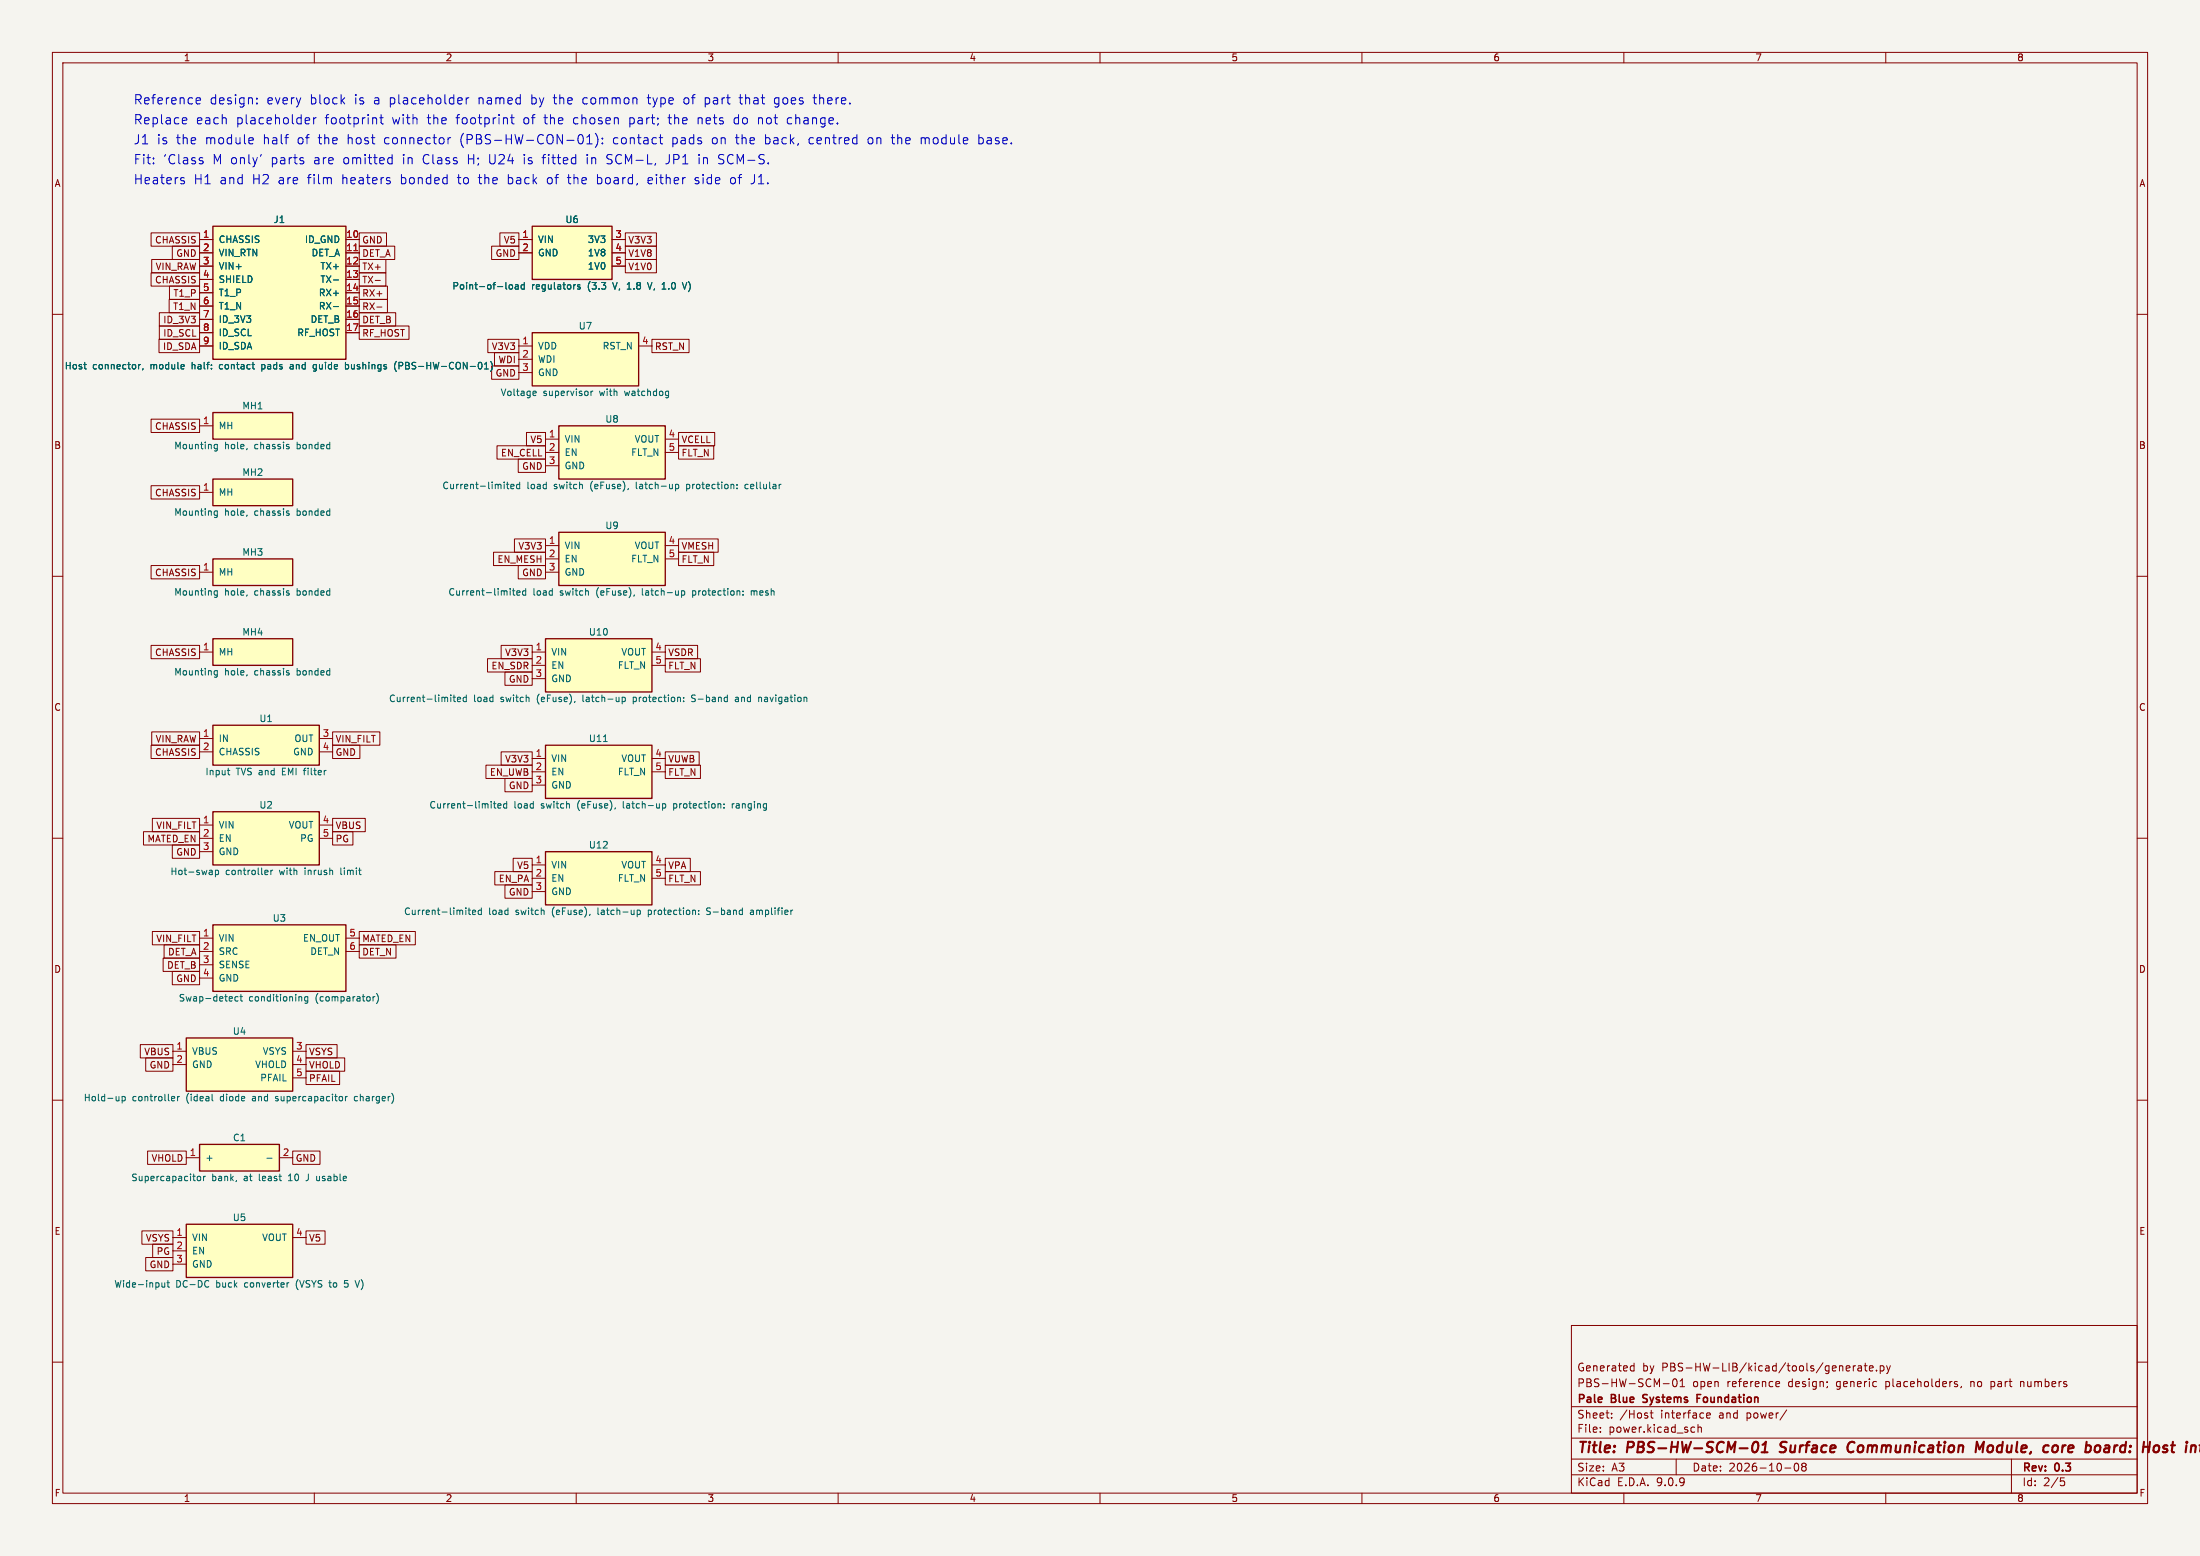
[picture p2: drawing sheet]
<svg xmlns="http://www.w3.org/2000/svg" width="420mm" height="297mm" viewBox="0 0 420 297" stroke-linecap="round" stroke-linejoin="round" font-family="sans-serif">
<path d="M0 0h420v297h-420z" fill="#f5f4ef" stroke="#f5f4ef" stroke-width=".19"/>
<g fill="none" stroke="#840000" stroke-width=".19">
<path d="M10 10h400v277h-400zM12 12h396v273h-396zM60 10v2M110 10v2M160 10v2M210 10v2M260 10v2M310 10v2M360 10v2M10 60h2M408 60h2M10 110h2"/>
<path d="M408 110h2M10 160h2M408 160h2M10 210h2M408 210h2M300 253h108v32h-108zM10 260h2M300 278.5h108M300 274.5h108M300 268.5h108M305.5 273.2v.2M305.5 272.5v.1"/>
<path d="M307.7 270.5v.2M307.7 269.8v.1M311.4 261.6h.5M311.4 260.8h.5M311.9 260.2v1.5M315 269.7h.6M315.2 269.2v1.3l.4 .2M317.5 264.1h1.2M319.4 263.3l.3-.1a.8 .8 0 0 1 .5 .7 .8 .8 0 0 1-.5 .8l-.3-.2-.1-.4zM320 278.5v3M320.7 264.7h.9M320.7 263.6l.5-.4v1.5"/>
<path d="M323.1 272.4l.4 .1M323.5 273.3l-.4 .1M324.2 272.5l.2-.1 .3 .1 .1 .9M324.2 271.9v1.5M325.8 270.2l.7-.2-.1-.2-.4-.1-.2 .2 .1 .7h.5M339.1 264.6h.6M339.1 263.8l.4-.1 .2 .3-.7 .2M341.1 269.1l-1.3 1.9M342.7 279.4l.2-.1a.8 .8 0 0 1 .5 .7 .8 .8 0 0 1-.5 .8l-.2-.2-.2-.4zM344.2 279.9l-.3-.3 .3-.3 .5 .1 .1 .2-.3 .3M344.2 279.9l-.3 .3 .1 .4 .2 .2 .5-.1 .1-.2-.1-.4-.2-.2M344.2 279.9h.3"/>
<path d="M348.8 263.8v.1M348.9 264.6l-.1 .2M352.4 261.2l.8-.2-.1-.2-.4-.1-.3 .2 .1 .7h.6M353.8 260.7v1M354.2 260.7l-.3 .1-.1 .2M354.7 260.8h.6l.1 .9M355.4 261l-.5 .1a.29 .29 0 0 0-.2 .3 .29 .29 0 0 0 .2 .3l.5-.1M355.9 260.7h.5M356.1 260.2v1.3l.3 .2M356.9 261.2l.7-.2-.1-.2-.4-.1-.2 .2v.7h.6M358.2 261.5v.2M358.9 260.8l.5-.1 .3 .3-.2 .6h-.6"/>
<path d="M358.9 260.7v1.5M360.2 260.7l.3 1M360.5 261.7l-.3 .5M360.9 260.7l-.4 1M373.3 264.2l.4 .1v.2l-.2 .2h-.3M373.3 263.7l.4 .1M374.4 264.6l-.1 .3M380.1 263.7v1.5M380.1 264.6l.1 .1M380.2 263.7l-.1 .1M384 278.5v6.5M385.7 263.7v1"/>
<path d="M385.9 263.7l-.2 .1M408 260h2M60 285v2M110 285v2M160 285v2M210 285v2M260 285v2M300 281.5h108M310 285v2M340.7 280.2h1.2M360 285v2M393.4 282.1h.7"/>
<path d="M393.5 282.7h.4l.3 .2-.2 .6-.5 .1"/>
</g>
<g fill="none" stroke="#840000" stroke-width=".4">
<path d="M334.8 275.4a.46 .46 0 0 1 .5-.2 .46 .46 0 0 1 .3 .4 1.15 1.15 0 0 1-.7 1.6l-.2-.1a1.54 1.54 0 0 1 .1-1.7zM336.3 277.2h1.1M336.5 275.8l.6-.6-.2 2M339.7 277.1l.3 .1M340 275.4v.6M353.7 275.2a1.07 1.07 0 0 0-1 .8 1.07 1.07 0 0 0 .5 1.2l.5-.1M377.1 277.2l.3-2 .5 1.4 .8-1.4-.2 2M390.9 275.9l.2 .1M392.7 276a.59 .59 0 0 0-.9 .3v.7a.53 .53 0 0 0 .9 0M398.3 275.2l-.2 2M400.2 276a.5 .5 0 0 1 .8 .3l-.1 .5a.62 .62 0 0 1-.7 .4M411.6 275.9l.5 .1 .1 .3-.1 .5-.4 .4"/>
<path d="M412.9 277.1l.5 .1M413.3 275.9l-.3 .4 .2 .2"/>
</g>
<path d="M313.6 267.6l.2 .1M313.7 266.3v.5M324 266.9h.5M324.7 266.2h-.7v1.5" fill="none" stroke="#840000" stroke-width=".3"/>
<path d="M104.1 162.6h20.4v10.1h-20.4z" fill="#ffffc2"/>
<path d="M104.1 162.6h20.4v10.1h-20.4z" fill="none" stroke="#840000" stroke-width=".25"/>
<path d="M101.6 165.1h2.5M101.6 167.6h2.5M101.6 170.2h2.5M124.5 165.1h2.5M124.5 167.6h2.5" fill="none" stroke="#840000" stroke-width=".19"/>
<g fill="none" stroke="#006464" stroke-width=".19">
<path d="M89.4 173.7h.4M89.5 173.3v1.1l.3 .2M90.2 174.1l.6-.1-.1-.2-.3-.1-.2 .2 .1 .6h.4M91.9 173.8l-.4-.1-.2 .3 .1 .5h.5M91.9 173.3v1.3M121.6 173.8l.4-.1 .3 .3-.2 .5h-.5M121.6 173.7v1.3M123.8 173.7v1.3M123.8 174.5l.1 .1M123.9 173.7l-.1 .1M133.4 174.4v.2M133.4 173.8v.1"/>
<path d="M134.9 174.5l.5 .1M135.4 173.3h-.3l-.2 .2 .1 .3 .4 .2M143.3 173.8h.5M143.8 174l-.4 .1-.2 .2 .2 .3 .4-.1"/>
</g>
<path d="M40.6 121.9h15.3v5.1h-15.3z" fill="#ffffc2"/>
<path d="M40.6 121.9h15.3v5.1h-15.3z" fill="none" stroke="#840000" stroke-width=".25"/>
<path d="M38.1 124.5h2.5" fill="none" stroke="#840000" stroke-width=".19"/>
<path d="M40.9 128.7l.2 .1h.4M41.5 128v1l-.3 .3-.3-.1M41.5 128.1l-.4-.1-.2 .1M47.2 128.8l-.1 .2M55 128.4l.2 .2-.2 .2M55 128l.2 .1" fill="none" stroke="#006464" stroke-width=".19"/>
<path d="M106.7 101.6h20.3v10.2h-20.3z" fill="#ffffc2"/>
<path d="M106.7 101.6h20.3v10.2h-20.3z" fill="none" stroke="#840000" stroke-width=".25"/>
<path d="M104.1 104.1h2.6M104.1 106.7h2.6M104.1 109.2h2.6M127 104.1h2.5M127 106.7h2.5" fill="none" stroke="#840000" stroke-width=".19"/>
<g fill="none" stroke="#006464" stroke-width=".19">
<path d="M97.8 112.8h.5M98 112.3v1.1l.3 .2M98.7 113.2l.6-.1-.1-.3h-.4l-.1 .1v.6h.5M100.4 112.8h-.4l-.2 .2 .1 .5h.5M100.4 112.3v1.3M130.1 112.8h.4l.2 .2-.1 .5h-.5M130.1 112.8v1.2M132.2 112.8v1.2M132.2 113.5l.2 .1M132.4 112.8h-.2M141.8 113.5v.1M141.8 112.8v.1"/>
<path d="M143.4 112.8v.8M143.8 112.8l-.4 .1"/>
</g>
<path d="M40.6 78.7h15.3v5.1h-15.3z" fill="#ffffc2"/>
<path d="M40.6 78.7h15.3v5.1h-15.3z" fill="none" stroke="#840000" stroke-width=".25"/>
<path d="M38.1 81.3h2.5" fill="none" stroke="#840000" stroke-width=".19"/>
<path d="M40.9 85.5l.2 .2 .4-.1M41.5 84.8v1.1l-.3 .2-.3-.1M41.5 84.9l-.4-.1-.2 .1M47.2 85.6l-.1 .2M55 85.2l.2 .2-.2 .3M55 84.8l.2 .1" fill="none" stroke="#006464" stroke-width=".19"/>
<path d="M40.6 138.4h20.4v7.7h-20.4z" fill="#ffffc2"/>
<path d="M40.6 138.4h20.4v7.7h-20.4z" fill="none" stroke="#840000" stroke-width=".25"/>
<path d="M38.1 141h2.5M38.1 143.5h2.5M61 141h2.5M61 143.5h2.5" fill="none" stroke="#840000" stroke-width=".19"/>
<path d="M43.4 147.1h.5M43.6 147.7l.3 .2" fill="none" stroke="#006464" stroke-width=".19"/>
<path d="M106.7 81.3h20.3v10.1h-20.3z" fill="#ffffc2"/>
<path d="M106.7 81.3h20.3v10.1h-20.3z" fill="none" stroke="#840000" stroke-width=".25"/>
<path d="M104.1 83.8h2.6M104.1 86.4h2.6M104.1 88.9h2.6M127 83.8h2.5M127 86.4h2.5" fill="none" stroke="#840000" stroke-width=".19"/>
<g fill="none" stroke="#006464" stroke-width=".19">
<path d="M96.7 92.4h.5M96.9 92v1.1l.3 .2M97.5 92.9l.6-.2v-.2l-.4-.1-.2 .2 .1 .6h.5M99.2 92.5l-.4-.1-.2 .3 .1 .5h.5M99.2 92v1.3M129 92.5l.3-.1 .3 .3-.2 .5h-.4M129 92.4v1.3M131.1 92.4v1.3M131.1 93.2l.1 .1M131.2 92.4l-.1 .1M140.7 93.2v.1M140.7 92.5v.1"/>
<path d="M142.7 92.4l-.4 .1-.1 .2 .1 .5 .4 .1"/>
</g>
<path d="M35.6 233.7h20.3v10.1h-20.3z" fill="#ffffc2"/>
<path d="M35.6 233.7h20.3v10.1h-20.3z" fill="none" stroke="#840000" stroke-width=".25"/>
<path d="M33 236.2h2.6M33 238.8h2.6M55.9 236.2h2.5M33 241.3h2.6" fill="none" stroke="#840000" stroke-width=".19"/>
<path d="M30.9 244.8l.1 .8 .3 .1 .1-.1M31.4 244.8v.9M31.9 244.8h.5M32.1 244.4v1.1l.3 .2M39.6 244.4l.3 .1M39.9 245.6l-.3 .1M55.2 244.8l-.3 .1M62.8 244.8h.5M63 244.4v1.2M65.7 245.6l.5 .1M66.4 244.4h-.6l-.1 .6 .5-.1M67.8 244.4l.4 1.3 .4-1.3" fill="none" stroke="#006464" stroke-width=".19"/>
<path d="M40.6 91.4h15.3v5.1h-15.3z" fill="#ffffc2"/>
<path d="M40.6 91.4h15.3v5.1h-15.3z" fill="none" stroke="#840000" stroke-width=".25"/>
<path d="M38.1 94h2.5" fill="none" stroke="#840000" stroke-width=".19"/>
<path d="M40.9 98.2l.2 .2 .4-.1M41.5 97.5v1.1l-.3 .2-.3-.1M41.5 97.6l-.4-.1-.2 .1M47.2 98.3l-.1 .2M55 97.9l.2 .2-.2 .3M55 97.5l.2 .1" fill="none" stroke="#006464" stroke-width=".19"/>
<path d="M40.6 106.7h15.3v5.1h-15.3z" fill="#ffffc2"/>
<path d="M40.6 106.7h15.3v5.1h-15.3z" fill="none" stroke="#840000" stroke-width=".25"/>
<path d="M38.1 109.2h2.5" fill="none" stroke="#840000" stroke-width=".19"/>
<path d="M40.9 113.5l.2 .1 .4-.1M41.5 112.8v1l-.3 .2h-.3M41.5 112.8h-.4l-.2 .1M47.2 113.5l-.1 .2M55 113.2l.2 .2-.2 .2M55 112.8h.2" fill="none" stroke="#006464" stroke-width=".19"/>
<path d="M38.1 218.4h15.2v5.1h-15.2z" fill="#ffffc2"/>
<path d="M38.1 218.4h15.2v5.1h-15.2z" fill="none" stroke="#840000" stroke-width=".25"/>
<path d="M35.6 221h2.5M53.3 221h2.6" fill="none" stroke="#840000" stroke-width=".19"/>
<path d="M37.8 224.6l.3-.1 .2 .3v.3l-.2 .3-.3-.1-.2-.2zM38.9 224.5v.9M39.2 224.5l-.3 .3M51 221.1h.9M55.1 225.4h.7M55.2 224.4l-.1 .1M58.7 225.3l-.3 .1M60.4 225.2l.4 .2" fill="none" stroke="#006464" stroke-width=".19"/>
<path d="M40.6 176.5h25.4v12.7h-25.4z" fill="#ffffc2"/>
<path d="M40.6 176.5h25.4v12.7h-25.4z" fill="none" stroke="#840000" stroke-width=".25"/>
<path d="M38.1 179.1h2.5M66 179.1h2.6M38.1 181.6h2.5M38.1 184.2h2.5M38.1 186.7h2.5M66 181.6h2.6" fill="none" stroke="#840000" stroke-width=".19"/>
<path d="M45.4 190.3l-.3-.1-.3 .3 .2 .5h.4M45.8 190.2h.5M46 189.8v1.1l.3 .2M57.4 190.2l.2 .2v.7M58.8 190.3l-.4-.1-.3 .3 .2 .5h.5M58.8 190.2v1.1l-.3 .2-.3-.1M71.2 190.2v.9M71.6 190.2l-.4 .3M71.9 189.6a1.46 1.46 0 0 1 0 2" fill="none" stroke="#006464" stroke-width=".19"/>
<path d="M40.6 154.9h20.4v10.2h-20.4z" fill="#ffffc2"/>
<path d="M40.6 154.9h20.4v10.2h-20.4z" fill="none" stroke="#840000" stroke-width=".25"/>
<path d="M38.1 157.5h2.5M61 157.5h2.5M38.1 160h2.5M38.1 162.6h2.5M61 160h2.5" fill="none" stroke="#840000" stroke-width=".19"/>
<path d="M40.3 166.1l.2 .2v.6M40.5 166.9h-.1M40.5 166.4l-.1 .1M41.1 166.1v1.3M41.1 166.2l.4-.1 .2 .2-.1 .6h-.5M50.7 166.1l.4 .1 .1 .2-.6 .1M51.1 166.9h-.4M51.7 166.1v.8M52.1 166.1l-.4 .2" fill="none" stroke="#006464" stroke-width=".19"/>
<path d="M40.6 43.2h25.4v25.4h-25.4z" fill="#ffffc2"/>
<path d="M40.6 43.2h25.4v25.4h-25.4z" fill="none" stroke="#840000" stroke-width=".25"/>
<g fill="none" stroke="#840000" stroke-width=".19">
<path d="M38.1 45.7h2.5M38.1 48.3h2.5M38.1 50.8h2.5M38.1 53.3h2.5M38.1 55.9h2.5M38.1 58.4h2.5M66 45.7h2.6M66 48.3h2.6M66 50.8h2.6M66 53.3h2.6M66 55.9h2.6M66 58.4h2.6"/>
<path d="M38.1 61h2.5M38.1 63.5h2.5M38.1 66h2.5M66 61h2.6M66 63.5h2.6"/>
</g>
<path d="M67.6 47.8h.7" fill="none" stroke="#a90000" stroke-width=".19"/>
<g fill="none" stroke="#006464" stroke-width=".19">
<path d="M63.7 53.4h.9M63.7 58.5h.9M26.5 69.6v.8M26.8 69.6l-.3 .2M27.3 70.4l-.1 .2M50 69.6v1.3M50 70.4h.1M50.1 69.6h-.1M55.8 69.6h-.4M55.8 69.9h-.3l-.1 .2v.3h.4M60.3 70.7l-.2 .2-.3-.1M60.4 69.6h-.4l-.2 .2 .1 .6h.5"/>
<path d="M65.9 69.6h.4l.3 .2-.2 .6h-.5M65.9 69.2v1.2M75.7 69a1.46 1.46 0 0 0 0 1.9M76.2 69.8h.5M76.7 69.2h-.5v1.2M92.5 70.4h.7M92.5 69.5l.4-.3v1.2M93.6 69a1.46 1.46 0 0 1 0 1.9"/>
</g>
<path d="M101.6 63.5h20.3v10.2h-20.3z" fill="#ffffc2"/>
<path d="M101.6 63.5h20.3v10.2h-20.3z" fill="none" stroke="#840000" stroke-width=".25"/>
<path d="M99.1 66h2.5M99.1 68.6h2.5M99.1 71.1h2.5M121.9 66h2.6" fill="none" stroke="#840000" stroke-width=".19"/>
<path d="M101.9 74.7h.4l.1 .3-.6 .1M102.3 75.4l-.4 .1M112.8 74.7v.8M113.2 74.7l-.4 .2" fill="none" stroke="#006464" stroke-width=".19"/>
<path d="M101.6 43.2h15.2v10.1h-15.2z" fill="#ffffc2"/>
<path d="M101.6 43.2h15.2v10.1h-15.2z" fill="none" stroke="#840000" stroke-width=".25"/>
<path d="M99.1 45.7h2.5M99.1 48.3h2.5M116.8 45.7h2.6M116.8 48.3h2.6M116.8 50.8h2.6" fill="none" stroke="#840000" stroke-width=".19"/>
<path d="M97.2 54.5l.2-.2 .4 .2 .1 .4-.2 .2-.3 .1-.2-.1zM98.4 54.4h.5v.8M98.9 54.6l-.4 .1-.2 .2 .2 .3 .4-.1M100.1 54.4l-.4-.1-.2 .3 .1 .5h.5M100.1 53.9v1.3M109.8 54.3h.1M110.7 54.4l-.3-.1-.2 .2 .1 .2 .4 .1v.3h-.5M123.6 53.9l.4 1.3M130.3 53.9l.4 1.3 .4-1.3" fill="none" stroke="#006464" stroke-width=".19"/>
<path d="M104.1 121.9h20.4v10.2h-20.4z" fill="#ffffc2"/>
<path d="M104.1 121.9h20.4v10.2h-20.4z" fill="none" stroke="#840000" stroke-width=".25"/>
<path d="M101.6 124.5h2.5M101.6 127h2.5M101.6 129.5h2.5M124.5 124.5h2.5M124.5 127h2.5" fill="none" stroke="#840000" stroke-width=".19"/>
<g fill="none" stroke="#006464" stroke-width=".19">
<path d="M86.5 133.1h.5M86.7 132.7v1l.3 .2M87.3 133.5l.6-.1v-.3h-.4l-.2 .2 .1 .6h.5M89 133.1h-.3l-.3 .2 .1 .6h.5M89 132.7v1.2M118.8 133.1h.3l.3 .2-.1 .6h-.5M118.8 133.1v1.3M120.9 133.1v1.3M120.9 133.9h.1M121 133.1h-.1M130.5 133.8v.1M130.5 133.1v.2"/>
<path d="M132 133.9h.5M132.6 132.7h-.3l-.3 .2 .1 .3 .4 .1M140.4 133.1h.5M141 133.4h-.5l-.1 .2 .1 .3h.5M144.9 133.1h.4l.1 .8"/>
</g>
<path d="M35.6 198.1h20.3v10.2h-20.3z" fill="#ffffc2"/>
<path d="M35.6 198.1h20.3v10.2h-20.3z" fill="none" stroke="#840000" stroke-width=".25"/>
<path d="M33 200.7h2.6M33 203.2h2.6M55.9 200.7h2.5M55.9 203.2h2.5M55.9 205.7h2.5" fill="none" stroke="#840000" stroke-width=".19"/>
<g fill="none" stroke="#006464" stroke-width=".19">
<path d="M22.7 209.3v.8M22.7 210l-.2 .1M23.3 209.3v1.3M23.3 209.3h.4l.2 .2-.1 .6h-.5M32.9 209.3h.4l.1 .3-.7 .1M33.3 210.1h-.4M33.9 209.3v.8M34.3 209.3l-.4 .2M40.5 208.9v1l.2 .2M52.6 210.1h.1M52.8 209.3l-.2 .2 .2 .2M65.9 209.3v.8"/>
<path d="M66.3 209.3l-.4 .2M68.1 209.3h-.3l-.2 .2 .1 .5 .4 .1"/>
</g>
<path d="M104.1 142.2h20.4v10.2h-20.4z" fill="#ffffc2"/>
<path d="M104.1 142.2h20.4v10.2h-20.4z" fill="none" stroke="#840000" stroke-width=".25"/>
<g fill="none" stroke="#840000" stroke-width=".19">
<path d="M28.8 52.1h9.3v2.5h-9.3zM28.8 44.4h9.3v2.6h-9.3zM29 49.5h9.1v2.6h-9.1zM30.4 59.7h7.7v2.5h-7.7zM32.3 57.1h5.8v2.6h-5.8zM32.4 54.6h5.7v2.6h-5.7zM32.9 47h5.2v2.5h-5.2zM38.1 45.7h2.5M38.1 48.3h2.5M38.1 50.8h2.5M38.1 53.3h2.5M38.1 55.9h2.5"/>
<path d="M38.1 58.4h2.5M66 45.7h2.6M66 48.3h2.6M66 50.8h2.6M66 53.3h2.6M66 55.9h2.6M66 58.4h2.6M68.6 52.1h5.1v2.5h-5.1zM68.6 59.7h6.9v2.5h-6.9zM68.6 57.1h5.4v2.6h-5.4zM68.6 54.6h5.4v2.6h-5.4zM68.6 49.5h5.1v2.6h-5.1z"/>
<path d="M68.6 47h6.8v2.5h-6.8zM68.6 44.4h5.2v2.6h-5.2zM71.6 53.5h1M71.9 58.6h1M93.9 47h5.2v2.5h-5.2zM95.4 44.4h3.7v2.6h-3.7zM99.1 45.7h2.5M99.1 48.3h2.5M116.8 45.7h2.6M116.8 48.3h2.6M116.8 50.8h2.6M119.4 44.4h5.9v2.6h-5.9z"/>
<path d="M119.4 49.5h5.9v2.6h-5.9zM119.4 47h5.9v2.5h-5.9zM30.4 64.8h7.7v2.5h-7.7zM30.4 62.2h7.7v2.6h-7.7zM38.1 61h2.5M38.1 63.5h2.5M38.1 66h2.5M66 61h2.6M66 63.5h2.6M68.6 62.2h9.5v2.6h-9.5zM93.1 64.8h6v2.5h-6zM93.9 69.8h5.2v2.6h-5.2z"/>
<path d="M94.4 67.3h4.7v2.6h-4.7zM124.5 64.8h7v2.5h-7zM28.8 80h9.3v2.6h-9.3zM28.8 92.7h9.3v2.6h-9.3zM94.9 85.1h9.2v2.5h-9.2zM98.9 87.6h5.2v2.6h-5.2zM100.5 82.5h3.6v2.6h-3.6zM129.5 85.1h6.8v2.5h-6.8zM129.5 82.5h6.9v2.6h-6.9zM28.8 107.9h9.3v2.6h-9.3zM94.2 105.4h9.9v2.6h-9.9zM98.2 102.9h5.9v2.5h-5.9z"/>
<path d="M98.9 107.9h5.2v2.6h-5.2zM129.5 102.9h7.6v2.5h-7.6zM129.5 105.4h6.8v2.6h-6.8zM28.8 123.2h9.3v2.5h-9.3zM29 139.7h9.1v2.5h-9.1zM63.5 139.7h9v2.5h-9zM93.1 125.7h8.5v2.6h-8.5zM95.7 123.2h5.9v2.5h-5.9zM96.4 128.3h5.2v2.5h-5.2zM127 125.7h6.7v2.6h-6.7zM127 123.2h6.2v2.5h-6.2zM27.4 158.7h10.7v2.6h-10.7z"/>
<path d="M28.8 142.2h9.3v2.6h-9.3zM29.1 156.2h9v2.6h-9zM63.5 158.7h3.9v2.6h-3.9zM63.5 142.2h5.2v2.6h-5.2zM63.5 156.2h6.2v2.6h-6.2zM92.8 146h8.8v2.6h-8.8zM95.7 143.5h5.9v2.6h-5.9zM96.4 148.6h5.2v2.5h-5.2zM101.6 144.8h2.5M101.6 147.3h2.5M101.6 149.9h2.5M124.5 144.8h2.5"/>
<path d="M124.5 147.3h2.5M127 143.5h6.5v2.6h-6.5zM127 146h6.7v2.6h-6.7zM29.1 177.8h9v2.5h-9zM32.9 161.3h5.2v2.5h-5.2zM68.6 177.8h10.7v2.5h-10.7zM94.5 166.4h7.1v2.5h-7.1zM96.4 168.9h5.2v2.6h-5.2zM98 163.8h3.6v2.6h-3.6zM127 163.8h4.8v2.6h-4.8zM127 166.4h6.7v2.5h-6.7zM26.8 199.4h6.2v2.5h-6.2z"/>
<path d="M31.1 182.9h7v2.5h-7zM31.3 180.3h6.8v2.6h-6.8zM32.9 185.4h5.2v2.6h-5.2zM58.4 199.4h6v2.5h-6zM68.6 180.3h7v2.6h-7zM27.8 201.9h5.2v2.6h-5.2zM28.2 219.7h7.4v2.6h-7.4zM55.9 219.7h5.2v2.6h-5.2zM58.4 204.5h6.4v2.5h-6.4zM58.4 201.9h7.4v2.6h-7.4zM27.1 234.9h5.9v2.6h-5.9zM29.1 237.5h3.9v2.5h-3.9z"/>
<path d="M58.4 234.9h3.7v2.6h-3.7zM27.8 240h5.2v2.6h-5.2z"/>
</g>
<g fill="none" stroke="#006464" stroke-width=".19">
<path d="M63.7 53.4h.9M63.7 58.5h.9M97.2 54.5l.2-.2 .4 .2 .1 .4-.2 .2-.3 .1-.2-.1zM98.4 54.4h.5v.8M98.9 54.6l-.4 .1-.2 .2 .2 .3 .4-.1M100.1 54.4l-.4-.1-.2 .3 .1 .5h.5M100.1 53.9v1.3M109.8 54.3h.1M110.7 54.4l-.3-.1-.2 .2 .1 .2 .4 .1v.3h-.5M123.6 53.9l.4 1.3M130.3 53.9l.4 1.3 .4-1.3M26.5 69.6v.8"/>
<path d="M26.8 69.6l-.3 .2M27.3 70.4l-.1 .2M50 69.6v1.3M50 70.4h.1M50.1 69.6h-.1M55.8 69.6h-.4M55.8 69.9h-.3l-.1 .2v.3h.4M60.3 70.7l-.2 .2-.3-.1M60.4 69.6h-.4l-.2 .2 .1 .6h.5M65.9 69.6h.4l.3 .2-.2 .6h-.5M65.9 69.2v1.2M75.7 69a1.46 1.46 0 0 0 0 1.9"/>
<path d="M76.2 69.8h.5M76.7 69.2h-.5v1.2M92.5 70.4h.7M92.5 69.5l.4-.3v1.2M93.6 69a1.46 1.46 0 0 1 0 1.9M94.2 153.4h.5M94.4 153v1.1l.3 .1M95 153.8l.6-.1v-.2l-.4-.1-.2 .2 .1 .6h.5M96.7 153.5l-.3-.1-.3 .2 .1 .6h.5M96.7 153v1.2M115.2 141.5h.7M126.5 153.5l.3-.1 .3 .2-.1 .6h-.5"/>
<path d="M126.5 153.4v1.3M128.6 153.4v1.3M128.6 154.2h.1M128.7 153.4l-.1 .1M138.2 154.1v.1M138.2 153.5v.1M139.8 153.4v.8M140.2 153.4l-.4 .2"/>
</g>
<g fill="none" stroke="#0000c2" stroke-width=".19">
<path d="M37.5 19.8h.7M37.5 18.7h.5h.2l.1 .4-.9 .2M49 19.7v.1M49 18.7v.2M89 18.7v1.1M89.5 18.7h-.3l-.2 .3M123.5 18.7h.7M130.7 18.8v.9M134.6 18.7v1.7M134.6 19.8h.2M134.8 18.7h-.2M141.1 18.7h.6"/>
<path d="M141.3 18.1l.1 1.7M148.2 18.7l-.4 .3v.5l.4 .3M155.2 18.7h.7M155.5 18.1v1.5v.2h.4M34.7 34.5l.5 .1v.2l-.2 .3h-.4M34.7 33.9l.5 .1M35.1 22.5l.5 .1 .1 .3-.9 .2M35.6 23.6l-.5 .1M38.3 30.7l.4 .1 .1 .2-.3 .3h-.3M38.3 30.1l.4 .1M48.1 26.3l.2 .1 .1 .3-.9 .2M48.3 27.4l-.2 .1"/>
<path d="M49.9 29.5l-.2 .3M58.5 22.5l.5 .1 .1 .3-.8 .2M59 23.6l-.5 .1M59.9 22.5v1.2M60.4 22.5l-.4 .1-.1 .2M71.8 22.6l.1 1.1M72.5 22.5h.7M72.7 21.9v1.5l.1 .2 .4 .1M74.4 30.1l.5 .1M74.9 31.2l-.5 .1M74.9 29.5v1.8M86 26.3l-.3 .1-.2 .2"/>
<path d="M97.5 22.5h.6M97.7 21.9v1.5l.1 .2 .3 .1M103.5 30.1h.7M108.3 33.9h.7M111.1 25.8l.3 .6-.1 .7-.2 .3M112 27.5h1M112 26.2l.5-.5v1.8M112.1 29.5v.2M112.1 30.1v1.2M113.6 25.4a2.04 2.04 0 0 1 0 2.7M114.1 33.3v1.8M114.1 35l.1 .1"/>
<path d="M114.2 33.9l-.1 .1M115 27.3v.2M115 26.4v.1M115.8 31.2l.3 .1M116.2 29.5l-.4 .3 .1 .4 .3 .1M124 33.9l-.3 .3v.6l.3 .3M124.6 34.3l-.9 .2M125.8 26.3h.7M126.3 27.5h.2M127.5 31.2l-.4 .1M127.5 22.5h.7M132.7 35l.5 .1"/>
<path d="M133.2 33.9h-.3l-.2 .3 .1 .2 .4 .1M133.5 29.5v.2M133.5 30.1v1.2M136.1 26.4v.9M137.2 31.2l.7 .1M137.2 30l.1 .3 .6 .1M137.9 29.5h-.4l-.3 .3M140.1 33.9l-.5 .1-.1 .2v.7l.6 .2M140.3 22.6l-.2 .2v.5l.2 .3M140.4 26.3h.7M144 34.8l-.5 .3M144.8 22.5v1.2"/>
<path d="M145.1 22.5l-.3 .1M146.2 27.4l.5 .1M146.2 25.7v1.8M146.7 26.3l-.5 .1M147.9 20.4h.5M150.6 22.5l-.3 .3v.5l.3 .4M154.8 26.3l-.4 .3v.5l.4 .4M166.3 26.3l-.4 .1-.2 .2 .1 .7 .5 .2M170.1 26.3h.7M170.4 25.7v1.5l.1 .2 .3 .1M175.9 26.3v1.2M176.5 26.4l-.4-.1-.2 .1"/>
<path d="M186.9 26.4l.5-.1 .2 .1M186.9 25.7v1.8M187.6 27.3l-.2 .2-.5-.1"/>
</g>
<path d="M67.6 47.8h.7" fill="none" stroke="#a90000" stroke-width=".19"/>
<g font-size="2.8" fill="#840000">
<text x="301" y="277.9">Title:</text>
<text x="310.6" y="277.9">PBS-HW-SCM-01</text>
<text x="340.7" y="277.9">Surface</text>
<text x="354.3" y="277.9">Communication</text>
<text x="379.6" y="277.9">Module,</text>
<text x="393.4" y="277.9">core</text>
<text x="402.2" y="277.9">board:</text>
<text x="413.9" y="277.9">Host</text>
</g>
<g font-size="2.5" fill="#0000c2">
<text x="25.4" y="23.9">Replace</text>
<text x="25.4" y="20.1">Reference</text>
<text x="37.4" y="23.9">each</text>
<text x="40" y="20.1">design:</text>
<text x="45.1" y="23.9">placeholder</text>
<text x="50.9" y="20.1">every</text>
<text x="59.2" y="20.1">block</text>
<text x="62.1" y="23.9">footprint</text>
<text x="67.8" y="20.1">is</text>
<text x="71.5" y="20.1">a placeholder</text>
<text x="75" y="23.9">with</text>
<text x="81.8" y="23.9">the</text>
<text x="87.4" y="23.9">footprint</text>
<text x="91.6" y="20.1">named</text>
<text x="100.3" y="23.9">of</text>
<text x="101.8" y="20.1">by</text>
<text x="104.4" y="23.9">the</text>
<text x="106.2" y="20.1">the</text>
<text x="110" y="23.9">chosen</text>
<text x="111.8" y="20.1">common</text>
<text x="120.7" y="23.9">part;</text>
<text x="124.4" y="20.1">type</text>
<text x="128.4" y="23.9">the</text>
<text x="131.4" y="20.1">of</text>
<text x="134" y="23.9">nets</text>
<text x="135.4" y="20.1">part</text>
<text x="141" y="23.9">do</text>
<text x="142.2" y="20.1">that</text>
<text x="145.7" y="23.9">not</text>
<text x="148.9" y="20.1">goes</text>
<text x="151.4" y="23.9">change.</text>
<text x="156.6" y="20.1">there.</text>
<text x="25.4" y="27.7">J1</text>
<text x="29.9" y="27.7">is</text>
<text x="33.6" y="27.7">the</text>
<text x="39.3" y="27.7">module</text>
<text x="50.4" y="27.7">half</text>
<text x="57" y="27.7">of</text>
<text x="61.1" y="27.7">the</text>
<text x="66.7" y="27.7">host</text>
<text x="73.8" y="27.7">connector</text>
<text x="88.4" y="27.7">(PBS-HW-CON-01):</text>
<text x="117.7" y="27.7">contact</text>
<text x="129" y="27.7">pads</text>
<text x="136.8" y="27.7">on</text>
<text x="141.4" y="27.7">the</text>
<text x="147.1" y="27.7">back,</text>
<text x="155.5" y="27.7">centred</text>
<text x="166.9" y="27.7">on</text>
<text x="171.6" y="27.7">the</text>
<text x="177.2" y="27.7">module</text>
<text x="188.3" y="27.7">base.</text>
<text x="25.4" y="35.3">Heaters</text>
<text x="25.4" y="31.5">Fit:</text>
<text x="31.1" y="31.5">'Class</text>
<text x="36.9" y="35.3">H1</text>
<text x="40.6" y="31.5">M only'</text>
<text x="41.9" y="35.3">and</text>
<text x="48.2" y="35.3">H2</text>
<text x="51.9" y="31.5">parts</text>
<text x="53.2" y="35.3">are</text>
<text x="58.9" y="35.3">film</text>
<text x="60.1" y="31.5">are</text>
<text x="65.5" y="35.3">heaters</text>
<text x="65.8" y="31.5">omitted</text>
<text x="76.8" y="35.3">bonded</text>
<text x="77.3" y="31.5">in</text>
<text x="81.2" y="31.5">Class</text>
<text x="87.9" y="35.3">to</text>
<text x="89.8" y="31.5">H; U24</text>
<text x="91.9" y="35.3">the</text>
<text x="97.5" y="35.3">back</text>
<text x="100.7" y="31.5">is</text>
<text x="104.4" y="31.5">fitted</text>
<text x="105.2" y="35.3">of</text>
<text x="109.3" y="35.3">the</text>
<text x="112.9" y="31.5">in</text>
<text x="114.9" y="35.3">board,</text>
<text x="116.8" y="31.5">SCM-L,</text>
<text x="124.7" y="35.3">either</text>
<text x="128.3" y="31.5">JP1</text>
<text x="133.8" y="35.3">side</text>
<text x="134.6" y="31.5">in</text>
<text x="138.5" y="31.5">SCM-S.</text>
<text x="140.6" y="35.3">of</text>
<text x="144.7" y="35.3">J1.</text>
</g>
<g font-size="2.1" fill="#840000">
<text x="301" y="262">Generated</text>
<text x="313.5" y="262">by</text>
<text x="317.3" y="262">PBS-HW-LIB/kicad/tools/generate.py</text>
<text x="301" y="268.2">Pale</text>
<text x="301" y="265">PBS-HW-SCM-01</text>
<text x="307.7" y="268.2">Blue</text>
<text x="314.3" y="268.2">Systems</text>
<text x="323.1" y="265">open</text>
<text x="325.2" y="268.2">Foundation</text>
<text x="329.7" y="265">reference</text>
<text x="341.5" y="265">design;</text>
<text x="350.8" y="265">generic</text>
<text x="360.3" y="265">placeholders,</text>
<text x="376.7" y="265">no</text>
<text x="380.7" y="265">part</text>
<text x="386.5" y="265">numbers</text>
<text x="301" y="273.7">File:</text>
<text x="301" y="271">Sheet:</text>
<text x="307.1" y="273.7">power.kicad_sch</text>
<text x="309.2" y="271">/Host</text>
<text x="317.1" y="271">interface</text>
<text x="328.3" y="271">and</text>
<text x="333.7" y="271">power/</text>
<text x="301" y="281.1">Size:</text>
<text x="307.6" y="281.1">A3</text>
<text x="323" y="281.1">Date:</text>
<text x="330" y="281.1">2026-10-08</text>
<text x="386" y="281.3">Rev:</text>
<text x="392.4" y="281.3">0.3</text>
<text x="301" y="283.9">KiCad</text>
<text x="308.7" y="283.9">E.D.A.</text>
<text x="316.3" y="283.9">9.0.9</text>
<text x="386" y="283.9">Id:</text>
<text x="390.1" y="283.9">2/5</text>
</g>
<g font-size="1.8" fill="#840000">
<text x="35" y="11.9">1</text>
<text x="85" y="11.9">2</text>
<text x="135" y="11.9">3</text>
<text x="185" y="11.9">4</text>
<text x="235" y="11.9">5</text>
<text x="285" y="11.9">6</text>
<text x="335" y="11.9">7</text>
<text x="385" y="11.9">8</text>
<text x="10.3" y="35.9">A</text>
<text x="408.3" y="35.9">A</text>
<text x="29.5" y="46.7">CHASSIS</text>
<text x="69.1" y="46.7">GND</text>
<text x="96.1" y="46.7">V5</text>
<text x="119.9" y="46.7">V3V3</text>
<text x="29.6" y="51.8">VIN_RAW</text>
<text x="33.5" y="49.2">GND</text>
<text x="69.1" y="51.8">TX+</text>
<text x="69.1" y="49.2">DET_A</text>
<text x="94.5" y="49.2">GND</text>
<text x="119.9" y="51.8">V1V0</text>
<text x="119.9" y="49.2">V1V8</text>
<text x="29.5" y="54.3">CHASSIS</text>
<text x="32.9" y="59.4">T1_N</text>
<text x="33" y="56.8">T1_P</text>
<text x="69.1" y="54.3">TX-</text>
<text x="69.1" y="59.4">RX-</text>
<text x="69.1" y="56.8">RX+</text>
<text x="31.1" y="64.5">ID_SCL</text>
<text x="31.1" y="61.9">ID_3V3</text>
<text x="69.1" y="61.9">DET_B</text>
<text x="69.1" y="64.5">RF_HOST</text>
<text x="31" y="67">ID_SDA</text>
<text x="93.8" y="67">V3V3</text>
<text x="95.1" y="69.5">WDI</text>
<text x="124.9" y="67">RST_N</text>
<text x="94.5" y="72.1">GND</text>
<text x="29.5" y="82.2">CHASSIS</text>
<text x="10.3" y="85.9">B</text>
<text x="95.5" y="87.3">EN_CELL</text>
<text x="99.6" y="89.9">GND</text>
<text x="101.2" y="84.8">V5</text>
<text x="130" y="87.3">FLT_N</text>
<text x="130" y="84.8">VCELL</text>
<text x="408.2" y="85.9">B</text>
<text x="29.5" y="94.9">CHASSIS</text>
<text x="94.9" y="107.6">EN_MESH</text>
<text x="98.9" y="105.1">V3V3</text>
<text x="130" y="105.1">VMESH</text>
<text x="130" y="107.6">FLT_N</text>
<text x="29.5" y="110.2">CHASSIS</text>
<text x="99.6" y="110.2">GND</text>
<text x="29.5" y="125.4">CHASSIS</text>
<text x="96.3" y="125.4">V3V3</text>
<text x="127.5" y="125.4">VSDR</text>
<text x="93.7" y="128">EN_SDR</text>
<text x="97" y="130.5">GND</text>
<text x="127.5" y="128">FLT_N</text>
<text x="10.3" y="135.9">C</text>
<text x="408.2" y="135.9">C</text>
<text x="29.6" y="141.9">VIN_RAW</text>
<text x="64" y="141.9">VIN_FILT</text>
<text x="29.5" y="144.5">CHASSIS</text>
<text x="64" y="144.5">GND</text>
<text x="93.4" y="148.3">EN_UWB</text>
<text x="96.3" y="145.7">V3V3</text>
<text x="127.5" y="145.7">VUWB</text>
<text x="127.5" y="148.3">FLT_N</text>
<text x="97" y="150.8">GND</text>
<text x="28" y="161">MATED_EN</text>
<text x="29.7" y="158.4">VIN_FILT</text>
<text x="64" y="161">PG</text>
<text x="64" y="158.4">VBUS</text>
<text x="33.5" y="163.5">GND</text>
<text x="98.6" y="166.1">V5</text>
<text x="127.5" y="166.1">VPA</text>
<text x="95.1" y="168.6">EN_PA</text>
<text x="97" y="171.1">GND</text>
<text x="127.5" y="168.6">FLT_N</text>
<text x="10.3" y="185.9">D</text>
<text x="29.7" y="180">VIN_FILT</text>
<text x="31.8" y="185.1">DET_B</text>
<text x="32" y="182.6">DET_A</text>
<text x="69.1" y="180">MATED_EN</text>
<text x="69.1" y="182.6">DET_N</text>
<text x="408.2" y="185.9">D</text>
<text x="33.5" y="187.6">GND</text>
<text x="27.4" y="201.6">VBUS</text>
<text x="58.9" y="201.6">VSYS</text>
<text x="28.5" y="204.2">GND</text>
<text x="58.9" y="206.7">PFAIL</text>
<text x="58.9" y="204.2">VHOLD</text>
<text x="28.8" y="221.9">VHOLD</text>
<text x="56.4" y="221.9">GND</text>
<text x="10.3" y="235.9">E</text>
<text x="27.7" y="237.2">VSYS</text>
<text x="29.8" y="239.7">PG</text>
<text x="58.9" y="237.2">V5</text>
<text x="408.3" y="235.9">E</text>
<text x="28.5" y="242.3">GND</text>
<text x="10.3" y="285.9">F</text>
<text x="35" y="286.9">1</text>
<text x="85" y="286.9">2</text>
<text x="135" y="286.9">3</text>
<text x="185" y="286.9">4</text>
<text x="235" y="286.9">5</text>
<text x="285" y="286.9">6</text>
<text x="335" y="286.9">7</text>
<text x="385" y="286.9">8</text>
<text x="408.3" y="285.9">F</text>
</g>
<g font-size="1.8" fill="#a90000">
<text x="38.7" y="45.5">1</text>
<text x="66" y="45.5">10</text>
<text x="99.6" y="45.5">1</text>
<text x="117.4" y="45.5">3</text>
<text x="38.7" y="48">2</text>
<text x="38.7" y="50.5">3</text>
<text x="38.7" y="53.1">4</text>
<text x="66" y="48">11</text>
<text x="66" y="50.5">12</text>
<text x="66" y="53.1">13</text>
<text x="99.6" y="48">2</text>
<text x="117.4" y="48">4</text>
<text x="117.4" y="50.5">5</text>
<text x="38.7" y="55.6">5</text>
<text x="38.7" y="58.2">6</text>
<text x="66" y="55.6">14</text>
<text x="66" y="58.2">15</text>
<text x="38.7" y="60.7">7</text>
<text x="38.7" y="63.2">8</text>
<text x="38.7" y="65.8">9</text>
<text x="66" y="60.7">16</text>
<text x="66" y="63.2">17</text>
<text x="99.6" y="65.8">1</text>
<text x="122.5" y="65.8">4</text>
<text x="99.6" y="68.3">2</text>
<text x="99.6" y="70.9">3</text>
<text x="38.7" y="81">1</text>
<text x="104.7" y="83.6">1</text>
<text x="127.6" y="83.6">4</text>
<text x="104.7" y="86.1">2</text>
<text x="104.7" y="88.6">3</text>
<text x="127.6" y="86.1">5</text>
<text x="38.7" y="93.7">1</text>
<text x="104.7" y="103.9">1</text>
<text x="104.7" y="106.4">2</text>
<text x="127.6" y="103.9">4</text>
<text x="127.6" y="106.4">5</text>
<text x="38.7" y="109">1</text>
<text x="104.7" y="109">3</text>
<text x="38.7" y="124.2">1</text>
<text x="102.2" y="124.2">1</text>
<text x="125" y="124.2">4</text>
<text x="102.2" y="126.7">2</text>
<text x="102.2" y="129.3">3</text>
<text x="125" y="126.7">5</text>
<text x="38.7" y="140.7">1</text>
<text x="38.7" y="143.3">2</text>
<text x="61.5" y="140.7">3</text>
<text x="61.5" y="143.3">4</text>
<text x="102.2" y="144.5">1</text>
<text x="102.2" y="147.1">2</text>
<text x="102.2" y="149.6">3</text>
<text x="125" y="144.5">4</text>
<text x="125" y="147.1">5</text>
<text x="38.7" y="157.2">1</text>
<text x="38.7" y="159.8">2</text>
<text x="61.5" y="157.2">4</text>
<text x="61.5" y="159.8">5</text>
<text x="38.7" y="162.3">3</text>
<text x="102.2" y="164.8">1</text>
<text x="102.2" y="167.4">2</text>
<text x="125" y="164.8">4</text>
<text x="125" y="167.4">5</text>
<text x="102.2" y="169.9">3</text>
<text x="38.7" y="178.8">1</text>
<text x="66.6" y="178.8">5</text>
<text x="38.7" y="181.4">2</text>
<text x="38.7" y="183.9">3</text>
<text x="66.6" y="181.4">6</text>
<text x="38.7" y="186.4">4</text>
<text x="33.6" y="200.4">1</text>
<text x="33.6" y="202.9">2</text>
<text x="56.4" y="200.4">3</text>
<text x="56.4" y="202.9">4</text>
<text x="56.4" y="205.5">5</text>
<text x="36.1" y="220.7">1</text>
<text x="53.9" y="220.7">2</text>
<text x="33.6" y="236">1</text>
<text x="33.6" y="238.5">2</text>
<text x="56.4" y="236">4</text>
<text x="33.6" y="241">3</text>
</g>
<g font-size="1.8" fill="#006464">
<text x="41.7" y="46.6">CHASSIS</text>
<text x="52.1" y="42.8">J1</text>
<text x="58.1" y="46.6">ID_GND</text>
<text x="102.6" y="46.6">VIN</text>
<text x="107.8" y="42.8">U6</text>
<text x="112.1" y="46.6">3V3</text>
<text x="41.7" y="49.1">VIN_RTN</text>
<text x="41.7" y="51.7">VIN+</text>
<text x="59.4" y="49.1">DET_A</text>
<text x="61.1" y="51.7">TX+</text>
<text x="102.6" y="49.1">GND</text>
<text x="112.1" y="49.1">1V8</text>
<text x="112.1" y="51.7">1V0</text>
<text x="41.7" y="54.2">SHIELD</text>
<text x="41.7" y="56.7">T1_P</text>
<text x="41.7" y="59.3">T1_N</text>
<text x="60.8" y="56.7">RX+</text>
<text x="60.8" y="59.3">RX-</text>
<text x="61.1" y="54.2">TX-</text>
<text x="86.3" y="55.5">Point-of-load</text>
<text x="101.5" y="55.5">regulators</text>
<text x="112.3" y="55.5">(3.3</text>
<text x="117.3" y="55.5">V, 1.8</text>
<text x="124.4" y="55.5">V, 1.0</text>
<text x="131.5" y="55.5">V)</text>
<text x="41.7" y="61.8">ID_3V3</text>
<text x="41.7" y="64.4">ID_SCL</text>
<text x="56.7" y="64.4">RF_HOST</text>
<text x="59.2" y="61.8">DET_B</text>
<text x="110.4" y="63.1">U7</text>
<text x="12.3" y="70.7">Host</text>
<text x="17.7" y="70.7">connector,</text>
<text x="28.8" y="70.7">module</text>
<text x="36.9" y="70.7">half:</text>
<text x="41.7" y="66.9">ID_SDA</text>
<text x="42.3" y="70.7">contact</text>
<text x="50.6" y="70.7">pads</text>
<text x="56.2" y="70.7">and</text>
<text x="60.9" y="70.7">guide</text>
<text x="67.2" y="70.7">bushings</text>
<text x="76.7" y="70.7">(PBS-HW-CON-01)</text>
<text x="102.6" y="66.9">VDD</text>
<text x="102.6" y="69.4">WDI</text>
<text x="102.6" y="72">GND</text>
<text x="115" y="66.9">RST_N</text>
<text x="95.5" y="75.8">Voltage</text>
<text x="103.7" y="75.8">supervisor</text>
<text x="114.6" y="75.8">with</text>
<text x="119.6" y="75.8">watchdog</text>
<text x="41.7" y="82.1">MH</text>
<text x="46.2" y="78.3">MH1</text>
<text x="115.5" y="80.9">U8</text>
<text x="33.2" y="86">Mounting</text>
<text x="42.9" y="86">hole,</text>
<text x="48.7" y="86">chassis</text>
<text x="56.9" y="86">bonded</text>
<text x="107.7" y="84.7">VIN</text>
<text x="107.7" y="87.2">EN</text>
<text x="107.7" y="89.8">GND</text>
<text x="120.4" y="87.2">FLT_N</text>
<text x="121.1" y="84.7">VOUT</text>
<text x="41.7" y="94.8">MH</text>
<text x="46.2" y="91">MH2</text>
<text x="84.4" y="93.6">Current-limited</text>
<text x="100.6" y="93.6">load</text>
<text x="105.9" y="93.6">switch</text>
<text x="113" y="93.6">(eFuse),</text>
<text x="121.9" y="93.6">latch-up</text>
<text x="131.7" y="93.6">protection:</text>
<text x="143.1" y="93.6">cellular</text>
<text x="33.2" y="98.7">Mounting</text>
<text x="42.9" y="98.7">hole,</text>
<text x="48.7" y="98.7">chassis</text>
<text x="56.9" y="98.7">bonded</text>
<text x="115.5" y="101.2">U9</text>
<text x="46.2" y="106.3">MH3</text>
<text x="107.7" y="105">VIN</text>
<text x="107.7" y="107.5">EN</text>
<text x="120.4" y="107.5">FLT_N</text>
<text x="121.1" y="105">VOUT</text>
<text x="33.2" y="113.9">Mounting</text>
<text x="41.7" y="110.1">MH</text>
<text x="42.9" y="113.9">hole,</text>
<text x="48.7" y="113.9">chassis</text>
<text x="56.9" y="113.9">bonded</text>
<text x="85.5" y="113.9">Current-limited</text>
<text x="101.7" y="113.9">load</text>
<text x="107" y="113.9">switch</text>
<text x="107.7" y="110.1">GND</text>
<text x="114.1" y="113.9">(eFuse),</text>
<text x="123" y="113.9">latch-up</text>
<text x="132.8" y="113.9">protection:</text>
<text x="144.2" y="113.9">mesh</text>
<text x="41.7" y="125.3">MH</text>
<text x="46.2" y="121.5">MH4</text>
<text x="105.2" y="125.3">VIN</text>
<text x="112.3" y="121.5">U10</text>
<text x="118.5" y="125.3">VOUT</text>
<text x="33.2" y="129.1">Mounting</text>
<text x="42.9" y="129.1">hole,</text>
<text x="48.7" y="129.1">chassis</text>
<text x="56.9" y="129.1">bonded</text>
<text x="105.2" y="127.9">EN</text>
<text x="105.2" y="130.4">GND</text>
<text x="117.9" y="127.9">FLT_N</text>
<text x="74.2" y="134.2">Current-limited</text>
<text x="90.4" y="134.2">load</text>
<text x="95.7" y="134.2">switch</text>
<text x="102.8" y="134.2">(eFuse),</text>
<text x="111.7" y="134.2">latch-up</text>
<text x="121.5" y="134.2">protection:</text>
<text x="132.9" y="134.2">S-band</text>
<text x="141.4" y="134.2">and</text>
<text x="146.1" y="134.2">navigation</text>
<text x="41.7" y="141.8">IN</text>
<text x="49.4" y="138">U1</text>
<text x="56.1" y="141.8">OUT</text>
<text x="112.3" y="141.8">U11</text>
<text x="39.1" y="148.2">Input</text>
<text x="41.7" y="144.4">CHASSIS</text>
<text x="45.1" y="148.2">TVS and</text>
<text x="54.1" y="148.2">EMI filter</text>
<text x="55.9" y="144.4">GND</text>
<text x="105.2" y="145.6">VIN</text>
<text x="105.2" y="148.2">EN</text>
<text x="117.9" y="148.2">FLT_N</text>
<text x="118.5" y="145.6">VOUT</text>
<text x="49.4" y="154.5">U2</text>
<text x="81.9" y="154.5">Current-limited</text>
<text x="98.1" y="154.5">load</text>
<text x="103.4" y="154.5">switch</text>
<text x="105.2" y="150.7">GND</text>
<text x="110.5" y="154.5">(eFuse),</text>
<text x="119.4" y="154.5">latch-up</text>
<text x="129.2" y="154.5">protection:</text>
<text x="140.6" y="154.5">ranging</text>
<text x="41.7" y="158.3">VIN</text>
<text x="41.7" y="160.9">EN</text>
<text x="55" y="158.3">VOUT</text>
<text x="57.2" y="160.9">PG</text>
<text x="32.4" y="167.2">Hot-swap</text>
<text x="41.7" y="163.4">GND</text>
<text x="43" y="167.2">controller</text>
<text x="53.5" y="167.2">with</text>
<text x="58.4" y="167.2">inrush</text>
<text x="65.5" y="167.2">limit</text>
<text x="105.2" y="166">VIN</text>
<text x="112.3" y="162.2">U12</text>
<text x="118.5" y="166">VOUT</text>
<text x="105.2" y="168.5">EN</text>
<text x="105.2" y="171">GND</text>
<text x="117.9" y="168.5">FLT_N</text>
<text x="41.7" y="179.9">VIN</text>
<text x="52" y="176.1">U3</text>
<text x="57.7" y="179.9">EN_OUT</text>
<text x="77" y="174.9">Current-limited</text>
<text x="93.3" y="174.9">load</text>
<text x="98.5" y="174.9">switch</text>
<text x="105.6" y="174.9">(eFuse),</text>
<text x="114.6" y="174.9">latch-up</text>
<text x="124.4" y="174.9">protection:</text>
<text x="135.8" y="174.9">S-band</text>
<text x="144.3" y="174.9">amplifier</text>
<text x="41.7" y="182.5">SRC</text>
<text x="41.7" y="185">SENSE</text>
<text x="59.1" y="182.5">DET_N</text>
<text x="34" y="191.4">Swap-detect</text>
<text x="41.7" y="187.6">GND</text>
<text x="47.5" y="191.4">conditioning</text>
<text x="60.3" y="191.4">(comparator)</text>
<text x="44.3" y="197.7">U4</text>
<text x="36.6" y="201.5">VBUS</text>
<text x="50.1" y="201.5">VSYS</text>
<text x="36.6" y="204.1">GND</text>
<text x="48.6" y="204.1">VHOLD</text>
<text x="49.6" y="206.6">PFAIL</text>
<text x="15.9" y="210.4">Hold-up</text>
<text x="25.2" y="210.4">controller</text>
<text x="35.7" y="210.4">(ideal</text>
<text x="42.3" y="210.4">diode</text>
<text x="48.6" y="210.4">and</text>
<text x="53.3" y="210.4">supercapacitor</text>
<text x="68.5" y="210.4">charger)</text>
<text x="39.1" y="221.8">+</text>
<text x="44.4" y="218">C1</text>
<text x="25" y="225.7">Supercapacitor</text>
<text x="40.4" y="225.7">bank,</text>
<text x="46.7" y="225.7">at</text>
<text x="49.7" y="225.7">least</text>
<text x="55.5" y="225.7">10</text>
<text x="59.1" y="225.7">J</text>
<text x="61.3" y="225.7">usable</text>
<text x="44.3" y="233.3">U5</text>
<text x="36.6" y="237.1">VIN</text>
<text x="36.6" y="239.6">EN</text>
<text x="49.9" y="237.1">VOUT</text>
<text x="21.7" y="246">Wide-input</text>
<text x="33.5" y="246">DC-DC</text>
<text x="36.6" y="242.2">GND</text>
<text x="41.4" y="246">buck</text>
<text x="47" y="246">converter</text>
<text x="57" y="246">(VSYS</text>
<text x="63.6" y="246">to</text>
<text x="66.6" y="246">5</text>
<text x="69" y="246">V)</text>
</g>
</svg>
